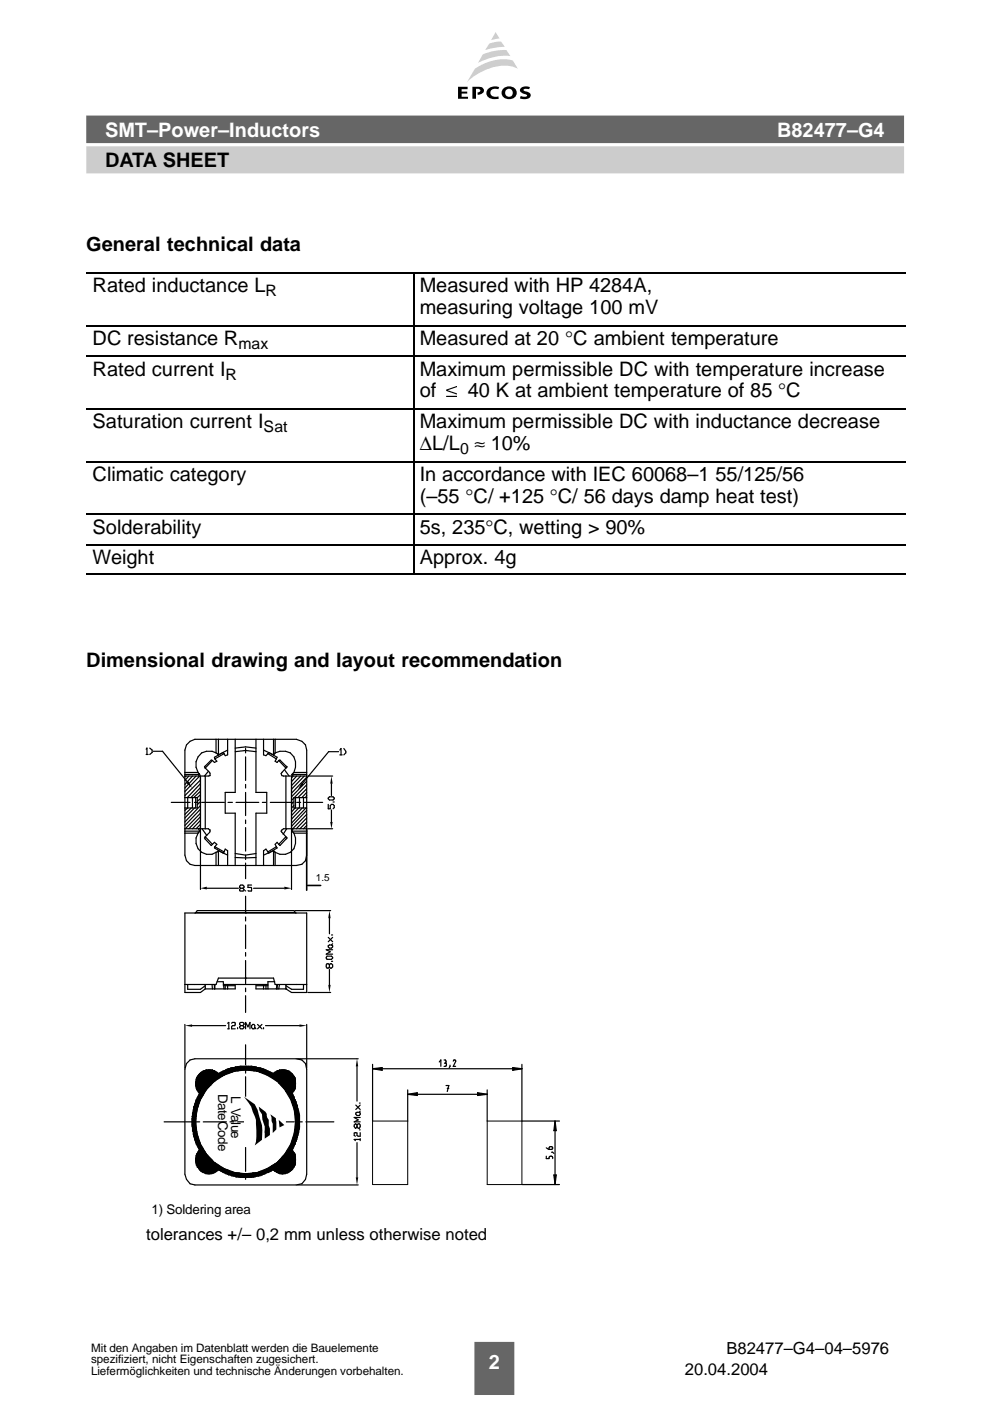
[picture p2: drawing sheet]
<svg xmlns="http://www.w3.org/2000/svg" width="210mm" height="297mm" viewBox="0 0 210 297" stroke-linecap="round" stroke-linejoin="round" font-family="sans-serif">
<g fill="#000">
<path d="M97.1 18.4h2v.5h-1.2v.5h1.2v.4h-1.2v.7h1.3v.4h-2.1z" fill-rule="evenodd"/>
<path d="M100.2 18.4h.2a2.93 2.93 0 0 1 2 .3 .87 .87 0 0 1 0 1 .87 .87 0 0 1-.8 .4h-.3v-.5l.5-.2v-.4l-.9-.2v2.1h-.7z" fill-rule="evenodd"/>
<path d="M103.4 19a2.23 2.23 0 0 1 2.4-.5l-.1 .4a1.07 1.07 0 0 0-1.2 0 1.07 1.07 0 0 0-.5 1.1 1.45 1.45 0 0 0 1.7 .4v.5l-.4 .1a1.55 1.55 0 0 1-2.1-1.7z" fill-rule="evenodd"/>
<path d="M107.1 19.7a.85 .85 0 0 1 1.7 0 .85 .85 0 0 1-1.7 0zM106.6 18.9a1.44 1.44 0 0 0 .1 1.7 1.44 1.44 0 0 0 1.8 .4 1.35 1.35 0 0 0 1-1.6 1.35 1.35 0 0 0-1.5-1.1l-.6 .1z" fill-rule="evenodd"/>
<path d="M110.5 18.6l1-.3 .9 .2-.2 .4-.4-.1a.61 .61 0 0 0-.8 .3l.7 .3a.79 .79 0 0 1 .8 .8 .79 .79 0 0 1-.8 .8l-1.5-.1 .2-.6 .5 .2a.67 .67 0 0 0 .9-.2l-.6-.4a.92 .92 0 0 1-.9-1z" fill-rule="evenodd"/>
</g>
<g fill="#cfcfbf">
<path d="M100.7 14.6a10.3 10.3 0 0 1 8-1.8l1.1 1.8a8.2 8.2 0 0 0-7.5 .5 11.6 11.6 0 0 0-3.3 2.4z" fill-rule="evenodd"/>
<path d="M102.4 11.5l2.1-.6 2.9-.3 .8 1.3a12 12 0 0 0-6.9 1.4z" fill-rule="evenodd"/>
<path d="M105.1 6.8l.8 1.4-1.8 .3z" fill-rule="evenodd"/>
<path d="M103.7 9.3l1.5-.4 1.1-.1 .7 1.1-1.8 .2-2.3 .5z" fill-rule="evenodd"/>
</g>
<path d="M100.6 284.5h8.5v11.3h-8.5z" fill-rule="evenodd" fill="#666"/>
<g fill="none" stroke="#000" stroke-width=".25">
<path d="M18.3 57.9h173.7M87.8 57.8v64M18.3 69.1h173.7M18.3 75.5h173.7M18.3 86.7h173.7M18.3 97.9h173.7M18.3 109h173.7M18.3 115.5h173.7M18.3 121.7h173.7M31 158.9l.2-.3v1.4M31 160h.4M31.8 158.6l.5 .4v.5l-.5 .5"/>
<path d="M32.5 159.3h2l5.3 6.6M40.3 157.2l1-.5h21.5l1.2 .5 .8 .7 .2 1.1v22.3l-.2 1.2-.8 .7-1.2 .3h-21.5l-1-.3-.8-.7-.3-1.2v-22.3l.3-1.1zM45.8 156.7v2.9M45.8 159.6l.5 .4M45.8 159.6a2.86 2.86 0 0 0-3.6 .5 2.86 2.86 0 0 0-.2 3.7M46.3 156.7v3.3M47.5 159.8l-1.9 1.1M47.5 159.8l-.2-.3-1.8 1.1 .1 .3M48.3 156.7v3.3l-.5 .2-.3-.4M48.3 159l-2 1M49.9 156.7v11.3h-2.1v4.4h2.1v11.1M49.9 159.4l2.2-.3 2.2 .3"/>
<path d="M49.9 158.6l2.2-.2 2.2 .2M52.1 158.7v.9M54.3 156.7v11.3h2.3v4.4h-2.3v11.1M55.9 156.7v3.3l.5 .2 .4-.4M55.9 159l2.1 1M56.8 159.8l1.8 1.1M56.8 159.8l.2-.3 1.8 1.1-.5 .8 .5 .3 .3-.5M58 156.7v3.3M58.3 159.6a2.81 2.81 0 0 1 3.3 0 2.81 2.81 0 0 1 1.1 3.1l-.4 1.1M58.3 156.7v2.9M58.3 159.6l-.3 .4M71.8 159.4h-2.1l-5.6 6.7"/>
<path d="M72.1 159l.2-.3v1.3M72.9 158.7l.4 .6v.3l-.4 .4M36.3 170.1h4M39.2 175.7h5l.3 .3v.5l-1 .9M39.2 169.1h2.6M39.2 176.6h2.8M39.2 176.2h3.1M39.2 163.8h2.8M39.2 164.2h3.1M39.5 164.5l-.3 .2M39.8 169.1v2.2l-.6 .5M40 164.5l-.8 1"/>
<path d="M40.6 171.3l-1.4 1.4M40.8 169.1v2.2M40.8 164.5l-1.6 1.8M41.2 170.1h.8M41.2 171.3l-2 2.1M41.5 169.1v2.2M41.6 164.5l-2.4 2.6M41.8 169.1v2.2h-2.6M42 176.6a2.84 2.84 0 0 0 .2 3.6 2.84 2.84 0 0 0 3.6 .5M42 163.8l.3 .4M42.1 175.7l.2 .5M42.3 176.2l-.3 .4"/>
<path d="M42.3 164.2l-.2 .3M42.3 164.5l-3.1 3.3M42.5 170.1l-.7 .5M42.5 164.5v24.1M42.5 165.4l-3.3 3.3M42.5 166.1l-2.8 3M42.5 167l-2 2.1M42.5 167.8l-1.4 1.3M42.5 168.5l-.7 .6M42.5 169.4l-.7 .5M42.5 170.8l-3.3 3.5M42.5 171.6l-3.3 3.4"/>
<path d="M42.5 172.4l-3.2 3.3M42.5 173.2l-2.5 2.5M42.5 173.9l-1.7 1.8M42.5 174.8l-.9 .9M42.5 175.5l-.3 .2M42.8 170.1h4.8M42.8 175.7l1.1 1.5M43.5 162.8l1 1v.7h-5.3M43.5 164.5v11.2M43.5 177.4l-.2 .3 .2 .2 1.3 1.4 .7-.7 .5 .4-.4 .5M43.5 177.4l1.5 1.6M43.5 162.8h.1"/>
<path d="M44.2 163.5l-.9 1M45 161.2l-1.5 1.6M45 161.2l-.2-.1-1.5 1.5 .2 .2M45.6 179.5l1.9 1.1M45.6 160.9l.4 .5-.5 .3-.5-.5M45.6 179.5l-.1 .3 1.8 1.1 .2-.3M48.3 170.1h1M50 170.1h4.9M52.1 160.5v5M52.1 166.3v.8M52.1 168v4.9M52.1 173.8v.8"/>
<path d="M52.1 175.5v5M55.6 170.1h.8M57.3 170.1h4.8M58.6 179.5l-1.8 1.1M58.6 179.5l.2 .3-1.8 1.1-.2-.3M59.1 161.2l1.5 1.6M59.1 161.2l.3-.1 1.5 1.5-.3 .2M59.1 179l-.3-.4-.5 .4 .3 .5M60.4 163.3l.9 1.2M60.6 162.8l-1 1.2 .2 .5h5.2M60.6 164.5v11.2M60.6 177.4v.2l.3 .1-1.5 1.6-.3-.3"/>
<path d="M60.6 177.4l-1.5 1.6M60.8 175.7l-.8 1.2M61.8 164.5v24.1M61.9 176.2l.4 .4M61.9 176.2h3.1M61.9 164.2h3.1M61.9 164.2l.2 .3-.3 .5M62.1 170.1l-.3 .4M62.1 175.7l-.2 .5M62.3 176.6a3.3 3.3 0 0 1-.7 4.1l-1.1 .4h-1.1l-1.1-.4M62.3 176.6h2.7M62.3 163.8h2.7"/>
<path d="M62.3 163.8l-.4 .4M62.3 169.2l-.5 .5M62.3 170l-.2 .1M62.3 170.8l-.5 .5M62.6 171.3l-.8 .9M62.7 169.1v2.2M62.9 170.1h.9M62.9 164.5l-1.1 1.2M63.3 171.3l-1.5 1.6M63.5 169.1v2.2M63.8 164.5l-2 2.1M64.1 171.3l-2.3 2.4"/>
<path d="M64.3 169.1v2.2M64.5 170.1h3.9M64.5 164.5l-2.7 2.8M64.9 171.3l-3.1 3.2M65 175.7h-4.9l-.5 .5 1 1.2M65 169.1h-2.7v2.2h2.7M65 164.8l-3.2 3.4M65 165.6l-3.2 3.3M65 166.4l-2.6 2.7M65 167.2l-1.8 1.9M65 168l-1 1.1M65 168.7l-.2 .4"/>
<path d="M65 171.8l-3.2 3.4M65 172.7l-2.9 3M65 173.4l-2.2 2.3M65 174.3l-1.4 1.4M65 175l-.7 .7M65.3 175.7h5.2M65.3 164.5h5.2M69.6 170.5v1h.4v-.7l.3-.3h.3l.3 .3v.4l-.3 .3M69.9 168.9h.7l.3 .5-.3 .2h-.7l-.3-.2zM70.3 166.1v2.6M70.3 171.7v2.6M70.6 170h.3"/>
<path d="M72.1 160h.5M41.5 193.5v.1M41.5 193.5l.3-.4h20.5l.4 .4M41.5 193.5h21.2M43.9 188.3h6.6M45.8 180.7v2.8M46.3 180.4l-.5 .3M46.3 180.4v3.1M46.3 180.4l2 .9M47.5 180.6l.3-.6 .5 .4v3.1M49.9 181l2.2 .3 2.2-.3M49.9 181.8h4.4"/>
<path d="M51.1 188.3l-.3-.1v-.3l.3-.3h.4l.2 .3v.3l-.2 .1M51.1 188.3l-.3 .3v.2l.3 .1 .6-.1v-.2l-.2-.3M51.1 188.3h.4M52.1 181.4v.8M52.1 183v3.3M52.1 188.8v.1M52.1 190v3.6M52.1 194.4v.9M52.1 196.1v5M53.3 187.6h-.7v.6h.7v.1v.6l-.7-.1M53.8 188.3h6.5M56.8 180.6l-.4-.6-.5 .4v3.1"/>
<path d="M58 180.4v3.1M58 180.4l.3 .3M58 180.4l-2.1 .9M58.3 180.7v2.8M62.6 193.1h7.5M62.7 193.5v.1M69.6 198.7l.9 1M69.9 194.7v3.3M70.3 198.2h.2M70.5 198.7l-.9 1M39.2 217.2v9.2M39.2 208.7h6.6l.5-1.3h11.7l.3 1.3h6.7"/>
<path d="M39.8 208.7v1h2.7l1-.7M40.7 217.5h7.1M43.5 208.7v1M45 208.7v1M45.5 209h.1M45.5 208.7v1M45.6 208.7v1M46.1 208.1h1.2l.2 1.6M47.3 209h2.6v.7h-6.4M47.3 208.7h9.5M47.8 209v.7M48.3 209v.7"/>
<path d="M48.3 216.9l.2-.1v1.3M48.3 218.1h.3M49.1 216.9l.2-.1h.5v.7h-.5l-.2 .6h.8M50.4 217.9v.2M51.1 217.5h.4M51.1 217.5l-.3 .2 .3 .4h.4l.2-.2-.2-.4M51.1 217.5l-.3-.3v-.3l.3-.1 .6 .1v.3l-.2 .3M52.1 202v.7M52.1 203.7v4.9M52.1 209.5v.8M52.1 211.1v3.6M52.1 218.1v-1.3l.5 .9 .4-.9v1.3"/>
<path d="M53.3 217.5l.3-.3h.2l.2 .3-.2 .6h-.2l-.3-.2zM54 217.9l.3 .2M54.6 217.2l.9 .9M55.5 217.2l-.9 .9M55.9 209v.7M55.9 217.9v.2M56.3 217.5h7.2M56.4 209v.7M56.8 209h-2.5v.7h6.5M58.3 208.1h-1.5v1.6M58.6 209.7l.2-1v1M58.8 209h.1"/>
<path d="M59.3 208.7l-.2 1M60.6 208.7v1l1.2 .7h3.2v-16.8h-25.8v16.8h3.3l1-.7M64.3 208.7v1h-2.5l-1.2-.7M65 217.2v9.2M65.3 210.4h4.8M69.3 202.7h1l.2 .4-.2 .3h-1l-.1-.3zM69.6 200.5l.7-.2 .2 .2v.3l-.2 .2h-.4l-.3-.2zM69.9 204.6v.4M69.9 205.5v3.3M69.9 204.6l.1-.3h.3l.2 .3v.4l-.2 .3h-.3l-.1-.3M69.9 204.6l-.3-.3h-.3l-.1 .3 .1 .7h.3l.3-.3M70.3 203.8h.2"/>
<path d="M70.5 201.4h-1.3l.8 .4-.8 .5h1.3M70.5 200.1l-.2 .2M34.8 237.9h6l.7 .7-.7 .7 .9 .9M40.3 224.7l1-.2h21.5l1.2 .2 .8 .8 .2 1.2v22.2l-.2 1.1-.8 1-1.2 .2h-21.5l-1-.2-.8-1-.3-1.1v-22.2l.3-1.2zM40.7 237.6l.8 .8-.7 .8M40.7 237.9l.8 .9-.7 .8M40.7 237.2l.6 .7M40.8 236.5v2.5M40.8 239l.5 2.6M40.8 236.2l.7 .9-.8 .8M40.8 239l.9 1-.6 .7 1.1 1.2-.5 .7M40.8 239.5l.9 1"/>
<path d="M40.8 236.5l.7 .7M41 235.3l.6 .7-.9 .8 .8 .8M41 235.6l.6 .6M41.1 234.8l.6 .7-.9 .9M41.1 235.2l.5 .6M41.2 234.6l.6 .6M41.2 234.3l.6 .5M41.3 234.1l-.5 2.4M41.3 234l.7 .6-1 1.1 .6 .8M41.3 237.9l-.6 .5 .9 .9-.6 .7 1 1M41.3 237.9h.2M41.3 233.9l.7 .7"/>
<path d="M41.5 237.9l.2 2.3M41.5 229.7l.2 1.1M41.5 237.9h.8M41.5 229.7l1.8 1.9-1.8 1.9 .6 .6M41.5 237.3l-.8 .8M41.5 237.9l-.8 .7 .9 .9M41.5 238.3l-.7 .7M41.5 233.6l.6 .7M41.5 229.9l1.8 1.9M41.5 229.5l1.8 2M41.6 233.4l.5 .6-1.1 1.2M41.6 236.4l-.9 .9"/>
<path d="M41.6 239.2l-.8 .6M41.6 239.6l-.6 .6 1 1.1-.5 .5M41.6 239.8l-.6 .7 1.1 1.1-.6 .7M41.6 229.2l1.9 2.1M41.6 229l2 2.3M41.7 235.3l-.2 2.6M41.7 228.5l-.2 1.2M41.7 230.8l.6 1-1 2.3M41.7 230.8l3.6-3.8 1.4 1.3-1-1-3.9 4M41.7 228.5l2.2 2.3-2.3 2.4 .6 .7M41.7 235.2l-.9 1 .7 .6-.8 .9M41.7 235.7l-.9 1 .7 .7-.8 .9 .9 .7-.8 .7 1 1-.6 .7"/>
<path d="M41.7 233.1l.5 .5M41.7 232.9l.6 .6M41.7 228.7l2.1 2.3M41.7 228.5l2.3 2.2M41.8 232.7l.7 .5M41.8 228.3l2.2 2.3M41.8 228.2l2.4 2.4M42 232.5l.5 .6M42.1 232.2l.7 .5-1.5 1.4M42.1 232.3l.5 .5M42.2 233.7l-1.1 1.2 .6 .7M42.2 231.8l.6 .6"/>
<path d="M42.2 227.8l2.3 2.4M42.3 227.6l-.6 .9M42.3 227.6l2.4 2.5M42.5 233.1l-.8 2.2M42.5 233.1l-1.3 1.3 .6 .5-1 1.1 .8 .7-.9 .7 .8 .7-.8 .7 .9 .9-.6 .7M42.6 227.4l2.4 2.3M42.8 227.4l-.8 .6 2.3 2.4M42.8 227.3l2.2 2.3M42.8 227.3l2.2 2.2M43 227.1l2.2 2.4M43.1 237.9h4.9M43.3 227l1-.1 1.2 .1 .8 .6"/>
<path d="M43.3 227l-1 .6M43.3 227l2.2 2.2M43.3 227l2.3 2.2M43.6 226.9l2.1 2.1M43.8 231l-1.3 2.1M43.8 226.9l-2.2 2.2M44 226.9l2 1.9M44.5 230.2l-2.4-2.2 2.2 2.3M44.7 226.9l-3.2 3.3 1.6 1.6M44.8 229.7l-2.3-2.2 2.2 2.4M44.8 226.9l1.7 1.6M45 226.9l-3.4 3.4"/>
<path d="M45.2 227l-3.6 3.7 1.4 1.5-1.5 1.5 .5 .7-1 1.1 .6 .7-.9 .9 .8 .6-.2 .2M45.5 229.2l-1.7 1.8M45.5 227.1l-3.8 3.9 1.3 1.3M45.6 227.1l-3.9 4M45.7 229.1l-2.2-2.1-1.9 1.8 2.2 2.3M45.8 229l-1.9-2.1-2.4 2.5 2 1.9M45.8 227.3l-3.8 4 .8 1M46 227.4l-4 4.1M46.1 227.4l-4 4.1M46.2 228.7l-1.7-1.8-3 2.8M46.2 227.5l-4.1 4.1M46.2 227.6l-4 4.2"/>
<path d="M46.3 228.5l-1.8-1.6-3 3.2M46.3 227.6l.5 .6M46.6 228.5l-1.6-1.6-3.4 3.5 1.5 1.6M46.6 227.5l.5 .5M46.7 227.4l.5 .6M47 228.2l-.5-.6-4.3 4.4 .6 .5M47 227.3l.5 .7M47.1 227.3l.5 .5M47.3 228l-.5-.6-4.8 5 .6 .5M47.3 227.1l.5 .5M47.5 228l-2 1.2M47.5 227l.5 .6"/>
<path d="M47.8 227.8l-.6-.7-5.4 5.7 .5 .6-1.2 1.2 .6 .7M47.8 227l.5 .5M48 226.9l.6 .5M48.1 226.7l.7 .7 1-1.1 .6 .7M48.5 226.6l-2.2 1M48.5 226.6l-1.4 1.6M48.5 226.6l.6 .7M48.8 237.9h.7M48.9 227.4l-.6-.7-1.7 1.6M49.1 226.4l.7 .7M49.3 226.3l-1.2 1.3-.5-.6-2.3 2.4-2.2-2.3-1.4 1.4M49.3 226.4l.6 .6"/>
<path d="M49.5 226.3l-1 1.2-.7-.6-1.7 1.8-1.9-1.8-2.7 2.7M49.6 227.1l-.6-.7-1.2 1.4M49.8 227.1l-2.3 .9M49.9 226.2l.6 .8 .8-.9 .7 .8 .1-.3M50.4 237.9h4.7M50.4 226.2l.7 .7M51 226.1h2.3M51 226.1l-2.5 .5M51 226.1l-1 .9-.6-.7M51 226.1l.6 .8 .5-.7 .2-.1 .8 .8 .7-.7M51.1 226.1l.7 .8M51.2 226.1l-.9 .9-.7-.7"/>
<path d="M51.5 226.9l-.8-.8-.9 1M51.5 226.1l.7 .8M51.7 226.1l-.7 .8-.7-.7-1 1.1-.5-.7-1.3 1.4M51.8 226.1l.8 .8M52.1 221.5v4.2M52.1 226.6v.9M52.1 228.3v5.1M52.1 234.1v.8M52.1 235.8v5.1M52.1 226.9l2.4 .2M52.1 226.9l-2.3 .2M52.1 226.1l-.8 .8-.8-.7-1 .9-.6-.7"/>
<path d="M52.1 226.6l.6-.5 .9 .8 .7-.7 1 1.2M52.2 226.1l.8 .8M52.5 226.1l-.8 .8M52.6 226.1l.7 .8 .7-.7 1 1.1 .5-.7 1.5 1.4 .5-.6M52.8 226.1l-.7 .8M53 226.1l.8 .9 .7-.7 1.1 1.1M53.1 226.1l-.8 .8-.7-.8-.9 .8-.7-.7-1 1.1-.7-.6M53.3 226.1l2.3 .5 2.4 1M53.3 226.1l-.6 .8-.7-.8-.8 .8M53.3 226.1l1 .9 .6-.7M53.6 226.1l-.8 .8M53.6 226.2l.9 .9"/>
<path d="M54.4 226.3l-.6 .7M54.5 227.1l2.1 .9M54.6 226.3l-.6 .7-.7-.9-.8 .8M54.6 227.1l.7-.7 1.3 1.4 .5-.5M54.8 226.3l1.1 1.2 .7-.5M55.1 226.4l-.6 .7M55.4 226.6l-.6 .5-1-.9-.5 .7M55.8 226.6l-.7 .7M55.8 227.5l.6-.6 1.9 2.1M55.8 226.7l1.5 1.5 .5-.6M55.9 226.7l-.6 .6M56 237.9h.8"/>
<path d="M56 226.7l-.6 .7M56.3 226.9l-.7 .6M56.3 227.6l.5-.5 5.6 5.8-.5 .7 1.2 1.2-.7 .5M56.6 228l2.2 1.2M56.6 227l-.5 .6-1.1-1.2-.6 .7M56.6 228l.6-.7 5.1 5.2-.5 .7 1.3 1.4-.7 .6M57 227.1l-.6 .7M57.1 228l.5-.5 4.5 4.7-.5 .6 1.3 1.5-.6 .6M57.3 227.4l-.5 .6M57.6 237.9h4.8M57.6 228.5l1.4-1.5 3.6 3.7M57.7 227.5l-.5 .7"/>
<path d="M57.7 228.5l1.6-1.6 3.4 3.5-1.6 1.6M58 228.5l1.8-1.6 2.9 3M58 227.6l3.9 4.2M58 227.5l4.1 4.3M58.1 227.5l4 4.1M58.3 228.8l1.8-1.9 2.6 2.6M58.3 227.3l4 4M58.5 229l1.9-2.1 2.3 2.3-2.1 2.1 2.1 2.1M58.5 227.3l3.8 4M58.6 227.1l3.8 4-1.1 1.2M58.8 229.2l1.6 1.8M58.8 227l-.8 .6"/>
<path d="M58.8 227l3.8 3.8M59.1 229.5l2.2-2.4 1.1 1.2-2.3 2.4M59.1 227l3.5 3.6M59.4 226.9l3.3 3.4-1.7 1.5 1.8 1.8M59.5 226.9l-1.7 1.6-1.7-1.6-.6 .5M59.6 226.9l3.1 3.2-1.7 1.7M59.9 226.9l1.1 .1M59.9 226.9l-1.1 .1M59.9 226.9l-1.8 1.8M60 226.9l2.7 2.7-1.8 2 1.8-1.9M60.3 226.9l-2 1.9M60.4 231l1.2 2.1"/>
<path d="M60.8 227l-2.2 2.1M61 227l.9 .6M61 227l-2.2 2.2M61.1 227.1l-2.1 2.3M61.4 227.3l-2.3 2.3M61.6 227.4l-2.3 2.2M61.6 233.1l.8 2.2M61.6 227.4l-2.2 2.3M61.6 227.5l-2.1 2.4 2.3-2.3M61.9 227.6l.7 .9M61.9 231.8l1 2.3M61.9 227.6l-2.3 2.5"/>
<path d="M61.9 231.8l-.5 .6 1.4 1.6-.5 .6M61.9 232l-.5 .5M62.1 227.8l-2.3 2.4M62.1 228l-2.2 2.3 2.2-2.3M62.1 232l-.5 .7M62.1 232.3l-.5 .6M62.3 228.2l-2.3 2.2M62.3 228.3l-2.2 2.3M62.3 232.4l-.7 .7M62.3 234.6l1 1-.7 .6M62.4 235.3l.3 2.6M62.4 231l-3.6-3.9-1.3 1.2 .8-.9 3.8 4.1"/>
<path d="M62.4 228.5l-2.1 2.3M62.4 232.7l-.6 .7M62.4 232.8l-.5 .7M62.4 235.3l1.1 .9M62.6 230.8l-.7 1M62.6 228.5l.1 1.2M62.6 228.7l-1.7-1.7-2.1 2.2M62.6 228.5l-2.2 2.3M62.6 228.8l-2.2 2.2M62.6 229l-2.1 2.1M62.6 230.8l-1.3 1.4M62.6 233.1l-.7 .6"/>
<path d="M62.6 233.2l-.5 .7 1.1 1.2-.6 .6M62.6 240l.6 .7M62.7 237.9l-.3 2.3M62.7 229.7l-.1 1.1M62.7 229l-2.1-2.1-2.1 2.2M62.7 229.1l-2.1 2.2M62.7 229.4l-1.9 2.1M62.7 233.5l-.6 .5M62.7 233.6l-.6 .5M62.7 239l.6 .8-1 1.1 .6 .7M62.7 239.5l.6 .6-1 1.1M62.7 238.8l.6 .7"/>
<path d="M62.7 238.4l.8 .6M62.7 237.9l.8 .9M62.7 237.6l.2 .3M62.7 237.2l.8 .7M62.7 236.2l.8 1M62.8 233.7l-.7 .6 1.1 1-.6 .7 .9 .9-.8 .8 .8 .8-.8 .8 .6 .7M62.8 233.9l-.7 .5M62.9 234.1l.6 2.4M62.9 234.1l-.6 .7 1 1-.6 .7 .8 .8-.6 .6M62.9 237.9l-.2 .2 .8 .8-.9 .9 .6 .7-1.1 1.2 .6 .6M62.9 237.9l.6 .5M63.1 224.5h12.8"/>
<path d="M63.1 234.4l-.7 .7 .9 .9-.6 .8 .8 .8M63.1 234.9l-.5 .7 .9 .9M63.2 237.9h.9M63.2 235.2l-.6 .6 .9 1-.8 .6M63.2 237.9l-.5 .4M63.2 237.9l.3 .2-.8 .8 .6 .7-.9 1.1 .7 .5M63.3 235.7l-.6 .7M63.3 236.2l-.6 .7 .8 .8-.8 .8 .8 .8-1.1 1.1 .7 .6-1.3 1.3 .6 .6M63.5 236.5v2.5M63.5 239l-.6 2.6M63.5 237.1l-.7 .8h-.1M63.5 236.4l-.8 .7"/>
<path d="M63.5 236.5l-.8 .8 .5 .6M63.5 237.4l-.3 .5M63.5 237.9l-.8 .7M63.5 238.3l-.8 .9M63.5 238.6l-.9 1 .6 .6M63.5 239.2l-.9 .9 .6 .6M64.9 237.9h5.9M75.4 236l.3-.2h.5l.2 .4-.2 .3h-.5l-.3-.3zM75.4 234.3l1 .9M75.7 226.1v7.4M75.7 238.5v.4M75.7 238.5l.2-.2h.3l.2 .2-.2 .7h-.3l-.2-.3"/>
<path d="M75.7 238.5l-.3-.2-.3 .2v.4l.3 .3 .3-.3M76.2 239.6h.2M76.2 233.9h.2M76.4 236.9h-1.3l.8 .5-.8 .5h1.3M76.4 235.6l-.2 .2M76.4 234.3l-1 .9M41.3 241.6l1 2.2-.6 .9M41.3 241.6l1.5 1.4-.6 .7 4.3 4.3 .5-.5M41.3 241.8l1.7 1.6-1.3 1.2 3.9 4M41.5 245.9l.2 1.1 .6 1M41.5 242.1l1.8 1.9-1.8 1.8 3 3.1 1.7-1.9 1.8 1.9 .6-.7M41.5 245.6l3 3.3 1.8-1.8"/>
<path d="M41.6 245.1l3.4 3.6 1.5-1.4M41.7 240.2l.8 2.4M41.7 244.7l-.2 1.2M41.7 240.2l-.6 .5M41.7 240.4l-.6 .6 1.2 1.3-.5 .6 5.5 5.7 .5-.7 1.3 1.4 .7-.7M41.7 244.9l3.6 3.8 1.3-1.4M41.7 244.7l3.8 3.9M41.8 240.5l-.6 .7M41.8 240.7l-.6 .6 1.3 1.3M41.8 241l-.5 .6M41.8 244.5l3.9 3.9 1-1 1.6 1.5 .6-.5M42 241.2l-.7 .5"/>
<path d="M42 244.4l3.8 4M42.1 241.4l-.6 .5M42.1 241.7l-.5 .6M42.2 241.8l-.6 .7 2.2 2.2M42.2 244l4 4M42.3 248l1 .6M42.3 242.1l-.6 .7M42.5 242.6l1.3 2.1M42.5 242.3l-.7 .7M42.5 242.5l-.5 .7M42.5 242.6l-.5 .7 5 5.1 .5-.6M42.6 242.8l-.5 .6"/>
<path d="M42.6 242.9l-.5 .6M42.8 243.2l-.6 .6M42.8 248.4l2.2-2.3-2.2 2.3M42.8 243.3l-.8 .9 4 4.2M43 243.5l-1.4 1.5 3.6 3.7M43.1 243.7l-1.5 1.6 3.4 3.6M43.1 243.8l-1.6 1.8 3.2 3.3M43.3 248.6l1 .3 1.2-.3M43.3 244l-1.8 1.9M43.3 244.2l-1.8 1.9 2.7 2.8 1.9-2.1M43.5 244.2l-2 2.1 2.5 2.6 2-2.1M43.5 244.4l-1.9 2.1 2.2 2.4"/>
<path d="M43.6 244.5l-2 2.1M43.8 244.7l1.7 1.8M43.8 244.6l-2.2 2.1 1.9 2 2.1-2.1M43.8 244.7l-2.2 2.3M43.9 244.9l-2.2 2.2 1.4 1.5 2.2-2.3M44 244.9l-2.3 2.4M44 245l-2.2 2.4M44.2 245.1l-2.4 2.4M44.3 245.3l-2.3 2.2 .8 .9M44.3 245.4l-2.2 2.3M44.5 245.4l-2.4 2.4M44.5 245.6l-2.3 2.3"/>
<path d="M44.7 245.6l-2.4 2.4M44.7 245.8l-2.4 2.2M44.8 245.8l-2.3 2.4M45 245.9l-2.4 2.5M45.2 246.2l-2.2 2.4M45.5 246.5l2 1.3M45.5 246.5l-2.2 2.1M45.5 246.5l2.1 2.2 .5-.7M45.6 246.5l-2.3 2.2M45.7 246.6l-2.1 2.3M45.8 246.7l-1.9 2.2M46.1 248.2l-4-4.2 4.1 4.2"/>
<path d="M46.3 248l-.8 .6M46.3 248l2.2 .9 2.5 .7M46.5 247.1l-1.7 1.8M46.6 248.2l.5-.7 1.4 1.6 .6-.7M46.8 247.4l-.5 .6M47.2 247.7l-.5 .5M47.3 247.7l-.5 .7M47.5 247.8l2.3 .8M47.5 247.8l1.4 1.3 .5-.7M47.6 247.8l-.5 .6M47.8 247.9l-.6 .5M48 248l-.5 .6"/>
<path d="M48.3 248.2l-.5 .5M48.3 248l1.1 1.3M48.3 248.2l-.5 .7M48.5 248.2l1.1 1.2M48.6 249.1l.7-.7 1 1.1M49.4 249.4l.6-.7 1 .9M49.5 248.6l1 .9 .7-.6 .8 .7 .7-.7 .6 .6 1-.9 .6 .7M49.6 248.6l-.6 .7M49.8 248.6l2.3 .3M49.8 248.6l1 .9M49.9 248.6l-.6 .7M49.9 249.4l.6-.7 .8 .9"/>
<path d="M50.1 248.7l-.6 .7M50.3 248.7l.9 .9 .8-.7 .7 .7 .9-.9 .7 .7 1-1 .6 .5M50.4 248.7l-.6 .7-1-1-.7 .5M50.7 248.7l-.7 .8-1-1.1-.7 .5M50.7 249.5l.8-.6 .6 .7M50.8 248.7l.8 .9 .7-.7 .8 .7 .9-.9M51.1 248.9l-.7 .6M52.1 241.7v.8M52.1 243.3v5.1M52.1 249.3v.7M52.1 249.3l-.3 .3-.8-.7-.9 .6M52.1 249.3l-.3-.4-.7 .7"/>
<path d="M52.1 248.9l-.6 .7M52.1 248.9h.1l.6 .7M52.1 249.3l.5-.4 .7 .7M52.1 249.3l.5 .3 .7-.7 .8 .6M53 248.9l-.8 .7M53.3 248.9l.5 .6M53.8 248.7l.7 .7 1-1 .6 .5M54.1 248.7l.7 .7 1.1-1.2 .5 .5 1.9-2 2 2.2M54.4 249.4l-.6-.7-.8 .9M54.5 248.6l-2.4 .3M54.5 248.6l-.9 .9-.8-.6M54.5 248.6l.6 .7"/>
<path d="M54.6 248.6l.7 .5M54.8 248.6l-1 .9-.7-.6-.8 .7-.7-.7-.6 .7M54.9 248.4l.5 .7M55.4 248.4l.6 .5M55.6 249.1l-.6-.7-1 1.1M55.6 248.2l.7 .7M56 248l.6 .7M56.3 248l.5 .6M56.4 247.9l.6 .7M56.6 247.8l-2.1 .8M56.6 247.8l.6 .6M56.8 247.8l.5 .6"/>
<path d="M57.1 247.7l.5 .5M57.2 247.5l.5 .5M57.5 248.4l-.5-.7-1.5 1.4M57.5 247.4l.8 1 4-4-3.8 4M57.8 248l-.5-.5-1.5 1.4-.7-.5M57.8 247.1l1.7 1.8M58 248l-2.4 .9-2.3 .7h-2.3M58 248l.8 .6M58.1 247l1.8 1.9M58.5 246.7l2 2.2M58.8 246.5l-2.2 1.3M58.8 246.5l2.1 2.2 1.7-1.9-2.1-2.2 2.2 2.1"/>
<path d="M58.8 248.6l1.1 .3M58.8 246.3l2.2 2.3M59.1 246.2l2.2 2.2M59.1 246.1l2.3 2.3M59.3 245.9l2.3 2.5M59.4 245.9l2.2 2.3M59.6 245.6l2.3 2.3-.1 .1zM59.8 245.6l2.3 2.3M59.9 245.4l2.2 2.4M59.9 245.3l2.2 2.4M60 245.1l2.3 2.4M60.1 245.1l2.2 2.3"/>
<path d="M60.3 245l2.1 2.3-1.3 1.3-2.1-2.3M60.3 244.9l2.1 2.2M60.4 244.7l-1.6 1.8M60.4 244.7l2.2 2.3M60.6 244.5l2.1 2.1-2.1 2.1-2-2.1 2.2 2.1M60.6 244.4l2.1 2.1M60.8 244.2l1.9 2-2.6 2.7-1.8-2.1M60.9 244l1.8 1.8-2.9 3.1-1.8-1.9M60.9 244l1.8 2.1M61 248.6l-1.1 .3M61 243.7l1.7 1.7-3.3 3.5-1.7-1.8-1.7 1.8M61 243.8l1.7 1.8"/>
<path d="M61.3 243.5l1.3 1.4M61.3 243.4l1 1.1M61.4 243.3l.5 .5M61.6 242.9l.5 .5-4.6 4.8M61.6 243l.5 .5M61.6 242.6l-1.2 2.1M61.6 242.6l.7 .6M61.8 248.2l-2.3-2.4-2.9 2.8-.5-.6-1.1 1.3-.6-.7M61.8 242.5l.5 .5-5.2 5.4-.5-.5-1.3 1.4M61.9 243.8l.7 .9M61.9 243.8l-3.9 4.2M61.9 242.3l.5 .5"/>
<path d="M61.9 241.9l.7 .6M62.1 244l-4.1 4M62.1 244l-4 4.2M62.1 241.8l.5 .5M62.1 241.3l.7 .6-1.7 1.8 1.6 1.4M62.1 244.2l-3.8 4.2M62.1 241.2l.7 .6M62.3 240.7l.6 .7-1.3 1.4 .5 .5M62.3 241l.5 .7-1.4 1.5 .7 .5M62.4 240.2l-.8 2.4M62.4 244.5l-3.8 3.9M62.4 244.6l-3.6 4-1.2-1.2"/>
<path d="M62.4 240.2l.7 .7M62.6 247l-.7 1-.9 .6M62.6 244.7l.1 1.2M62.6 244.7l-3.8 3.9M62.6 245l-3.6 3.7M62.6 245.1l-3.5 3.6-1.5-1.4M62.7 245.9l-.1 1.1M62.7 242.3l-1.9 2.1M62.7 245.3l-3.4 3.4M62.7 245.6l-3.1 3.3M62.7 245.9l-2.8 3M62.7 246.3l-2.3 2.6"/>
<path d="M62.9 241.6l-1 2.2M63.1 251.2h12.8M63.1 240.7l-1.2 1.4 .7 .5-2.8 2.8M63.2 240.4l-1.1 1 .6 .7M75.7 242.3v7.3M76.4 240.1v.8l-.7-.2v-.5h-.6v.5l.3 .2M76.4 241.6h-1.3l.3 .2M76.4 241.4v.4"/>
</g>
<path d="M40 165.6l.7 1.5-1.2-1zM64 165.9l.3 .4-1.1 1zM70.3 164.5l.2 1.6h-.5zM70 174.3h.5l-.2 1.4zM42.5 188.3l1.4-.3v.6zM60.3 188l1.5 .3-1.5 .3zM69.9 193.1l.2 1.6h-.5zM39.2 217.5l1.5-.3v.5zM63.5 217.2l1.5 .3-1.5 .2zM69.6 208.8h.5l-.2 1.6zM75.7 224.5l.2 1.6h-.5zM75.4 249.6h.5l-.2 1.6z" fill="#000"/>
<path d="M51.7 232.5h8.9v10.7h-8.9z" fill-rule="evenodd" fill="#fff"/>
<g fill="#000">
<path d="M59.1 237.4l1.2 1.1-1 .5zM79 226.6l2-.3v.6zM86.4 232l2.1-.3v.6zM101.3 231.7l2 .3-2 .3zM108.7 226.3l2 .3-2 .3zM117.7 237.7l.2 2h-.5zM117.4 249.1h.5l-.2 2z"/>
<path d="M51.7 232.5l2.3 1.6 .6 1.2 .9 3.2v3.2l-1.5 1.2a14.3 14.3 0 0 0 0-6.2l-.7-2.1z" fill-rule="evenodd"/>
<path d="M54.9 234.6l1.4 1.1 .3 .5v.7l.4 .5v1.2l.2 .7v1.4l-1.1 .7v-2.5l-.5-1.6-.1-1.1-.5-.7z" fill-rule="evenodd"/>
<path d="M57.3 236.2l1.2 .9 .1 2.4-.8 .7v-1.9z" fill-rule="evenodd"/>
</g>
<path d="M65 175.7v13.1M65 187.7h3" fill="none" stroke="#000" stroke-width=".34"/>
<path d="M79 237.7h7.4v13.4h-7.4zM103.3 237.7h7.4v13.4h-7.4z" fill="none" stroke="#000" stroke-width=".21"/>
<g fill="none" stroke="#000" stroke-width=".25">
<path d="M79 226.6l2-.3v.6zM79 226.6h31.7M79 225.7v12M86.4 232l2.1-.3v.6zM86.4 232h16.9M86.4 231.1v6.6M93.1 225.2l.4-.5v1.4M94.1 224.7h.3l.2 .3-.2 .4M94.2 225.4h.4l.1 .4-.1 .2-.5 .1M94.6 230.2h.6l-.4 1.2M94.8 230.7h.4M95.4 225.8l-.1 .5"/>
<path d="M96.1 225l.2-.3 .3 .1-.5 1.3h.5M101.3 231.7l2 .3-2 .3zM103.3 231.1v6.6M108.7 226.3l2 .3-2 .3zM110.7 225.7v12M110.7 237.7h7.9M117.7 237.7l.2 2h-.5zM117.7 237.7v13.4M110.7 251.1h7.9M115.8 245.1v.5h.6l.1-.4 .2-.1 .4 .1 .1 .4M115.8 243.4l.6 .3M116.5 243.2h.6v.4l-.7 .1z"/>
<path d="M116.9 244.3h.3l.2 .2M117.4 249.1h.5l-.2 2z"/>
</g>
<path d="M18.3 24.5h173.4v5.8h-173.4z" fill-rule="evenodd" fill="#666"/>
<path d="M18.3 31h173.4v5.8h-173.4z" fill-rule="evenodd" fill="#ccc"/>
<g font-size="4.2" fill="#fff">
<text x="22.3" y="29">SMT–Power–Inductors</text>
<text x="164.8" y="29">B82477–G4</text>
<text x="103.6" y="290.3">2</text>
</g>
<g font-size="4.2">
<text x="22.3" y="35.5">DATA SHEET</text>
<text x="18.3" y="53.3">General technical data</text>
<text x="19.6" y="62">Rated inductance L</text>
<text x="89" y="62">Measured with HP 4284A,</text>
<text x="89" y="66.7">measuring voltage 100 mV</text>
<text x="19.6" y="73.2">DC resistance R</text>
<text x="89" y="73.2">Measured at 20 °C ambient temperature</text>
<text x="19.6" y="79.6">Rated current I</text>
<text x="89" y="79.6">Maximum permissible DC with temperature increase</text>
<text x="89" y="84.3">of</text>
<text x="99.2" y="84.3">40 K at ambient temperature of 85 °C</text>
<text x="19.6" y="90.8">Saturation current I</text>
<text x="89" y="90.8">Maximum permissible DC with inductance decrease</text>
<text x="89" y="95.4">∆L/L</text>
<text x="100.6" y="95.4">≈ 10%</text>
<text x="19.6" y="102">Climatic category</text>
<text x="89" y="102">In accordance with IEC 60068–1 55/125/56</text>
<text x="89" y="106.6">(–55 °C/ +125 °C/ 56 days damp heat test)</text>
<text x="19.6" y="113.1">Solderability</text>
<text x="89" y="113.1">5s, 235°C, wetting &gt; 90%</text>
<text x="19.6" y="119.6">Weight</text>
<text x="89" y="119.6">Approx. 4g</text>
<text x="18.3" y="141.4">Dimensional drawing and layout recommendation</text>
</g>
<g font-size="3.5">
<text x="31" y="262.8">tolerances +/– 0,2 mm unless otherwise noted</text>
<text x="154" y="287">B82477–G4–04–5976</text>
<text x="145.2" y="291.5">20.04.2004</text>
</g>
<g font-size="3.4">
<text x="56.3" y="62.9">R</text>
<text x="50.5" y="74">max</text>
<text x="47.8" y="80.5">R</text>
<text x="55.9" y="91.6">Sat</text>
<text x="97.5" y="96.3">0</text>
</g>
<g font-size="2.8">
<text x="46.2" y="232" transform="rotate(90 46.2 232)">DateCode</text>
<text x="49" y="232.4" transform="rotate(90 49 232.4)">L Value</text>
<text x="32.1" y="257.3">1) Soldering area</text>
</g>
<g font-size="2.5">
<text x="19.3" y="286.6">Mit den Angaben im Datenblatt werden die Bauelemente</text>
<text x="19.3" y="289.1">spezifiziert, nicht Eigenschaften zugesichert.</text>
<text x="19.3" y="291.5">Liefermöglichkeiten und technische Änderungen vorbehalten.</text>
</g>
<text font-size="2.1" x="67" y="186.7">1.5</text>
</svg>
